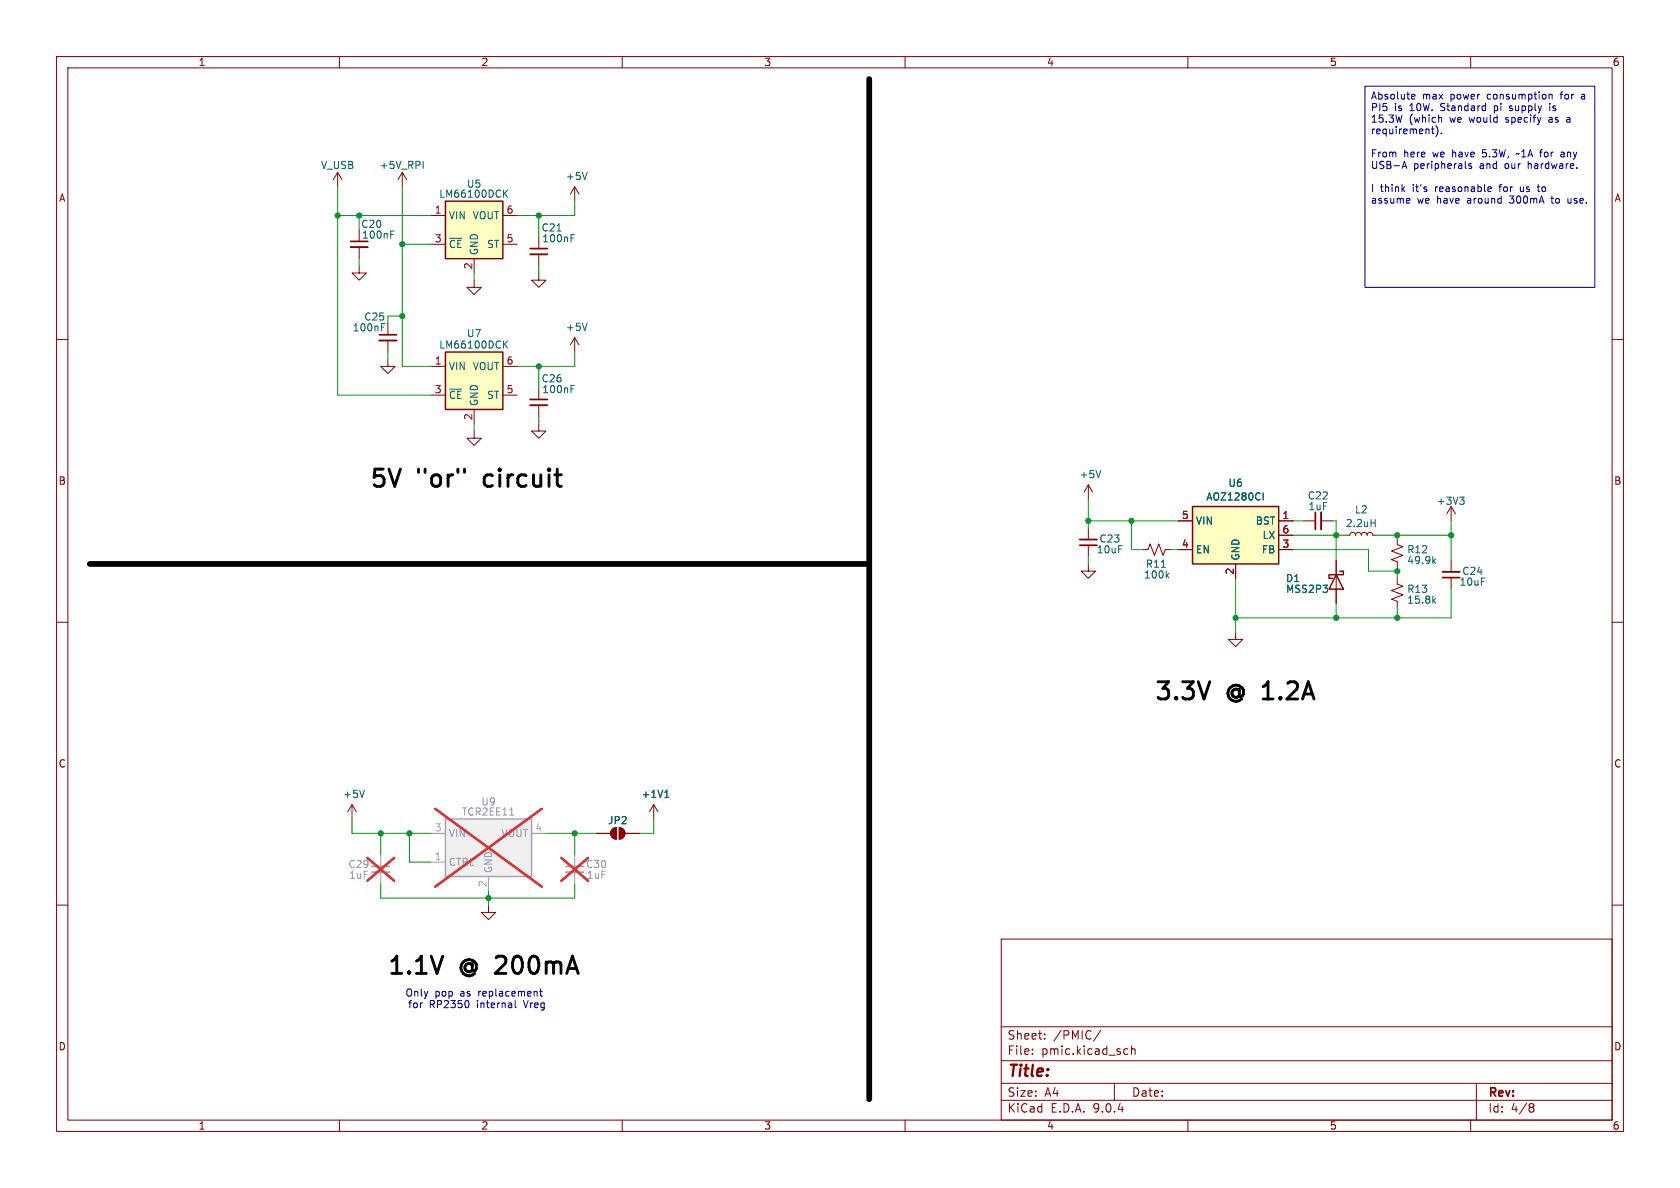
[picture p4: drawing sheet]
<svg xmlns="http://www.w3.org/2000/svg" width="297mm" height="210mm" viewBox="0 0 297 210" stroke-linecap="round" stroke-linejoin="round" font-family="sans-serif">
<g fill="none" stroke="#840000" stroke-width=".18">
<path d="M10 10h277v190h-277zM12 12h273v186h-273zM60 10v2M110 10v2M160 10v2M210 10v2M260 10v2M59.7 30.5l-.8 1.3M59.7 30.5l.8 1.3M59.7 30.5v2.5M71.1 30.5l-.7 1.3M71.1 30.5l.8 1.3"/>
<path d="M71.1 30.5v2.5M68.6 57.2v2M10 60h2M68.6 60.2v2M83.8 76.2v1.3h-1.3l1.3 1.2 1.3-1.2h-1.3M95.2 74.9v1.3h-1.2l1.2 1.3 1.3-1.3h-1.3M285 60h2M10 110h2M285 110h2M10 160h2M177 166h108v32h-108zM285 160h2"/>
<path d="M60 198v2M110 198v2M160 198v2M177 194.5h108M177 191.5h108M177 187.5h108M177 181.5h108M182.5 186.3v.1M182.5 185.5v.1M184.7 183.6v.1M184.7 182.8v.1M194.6 182.1l-1.3 2"/>
<path d="M197 191.5v3M199 185.4l.4 .1M199.4 186.3l-.4 .1M200 185.5l.2-.1 .4 .1 .1 .9M200 184.9v1.5M210 198v2M260 198v2M261 191.5v6.5M270.6 195.1l.4 .1 .2 .2-.3 .3M270.6 195.7h.3M270.9 195.7l.2 .2 .1 .4-.2 .2-.4 .1"/>
</g>
<path d="M67.1 59.2h3" fill="none" stroke="#840000" stroke-width=".3"/>
<path d="M67.1 60.2h3" fill="none" stroke="#840000" stroke-width=".33"/>
<path d="M74.8 28.5v1.3M67.4 57.8h.5" fill="none" stroke="#006464" stroke-width=".18"/>
<path d="M65.8 153.2h3M100.1 153.2h3" fill="none" stroke="#a1a1a1" stroke-width=".3"/>
<path d="M65.8 154.2h3M100.1 154.2h3" fill="none" stroke="#a1a1a1" stroke-width=".33"/>
<path d="M67.3 151.1v2.1M67.3 154.2v2M101.6 151.1v2.1M101.6 154.2v2" fill="none" stroke="#a1a1a1" stroke-width=".18"/>
<path d="M64.9 151.7l4.8 4M69.7 151.7l-4.8 4M99.2 151.7l4.8 4M104 151.7l-4.8 4" fill="none" stroke="#e12e31" stroke-width=".46"/>
<path d="M78.7 62.2h10.2v10.2h-10.2z" fill="#ffffc2"/>
<path d="M78.7 62.2h10.2v10.2h-10.2zM236.2 101.6l1.3 2.5h-2.6zM236.9 101h.6v.6h-2.6v.6h.7" fill="none" stroke="#840000" stroke-width=".25"/>
<g fill="none" stroke="#840000" stroke-width=".18">
<path d="M63.5 47v1.3h-1.3l1.3 1.2 1.3-1.2h-1.3M63.5 43.7v2M95.2 48.3v1.2h-1.2l1.2 1.3 1.3-1.3h-1.3M68.6 63.5v1.3h-1.3l1.3 1.2 1.2-1.2h-1.2M76.2 64.8h2.5M76.2 69.9h2.5M83.8 72.4v2.5M88.9 64.8h2.5M88.9 69.9h2.5M95.2 68.6v2M95.2 71.6v2.1M192.4 93.3v2.1"/>
<path d="M192.4 96.4v2M236.2 99.1v7.6M238.1 94.6h.5l.2-.3 .3-.2 .4 .2 .1 .3 .2-.3 .4-.2 .3 .2 .2 .3 .1-.3 .4-.2 .3 .2 .2 .3 .1-.3 .4-.2 .3 .2 .2 .3h.5M256.5 89.5l-.7 1.3M256.5 89.5l.8 1.3M256.5 89.5v2.6M218.4 111.8v1.2h1.3l-1.3 1.3-1.2-1.3h1.2M247 102.2v1.1l1 .3-2 .8 2 .8-2 .7 1 .4v1"/>
</g>
<path d="M69.1 41.4h.4M69.1 40.8h.6M89.2 60.8l.5 .7M89.7 60.3l-.7 .7M100.9 68.7h.5M100.9 68.1h.7M242.4 92.4h.7M243.1 91.8v1.3M258.1 87.9h.7l-.4 .5M258.6 88.4l.2 .2v.3l-.2 .3M253.4 106.1l.4 .5M253.8 105.8l-.5 .5" fill="none" stroke="#006464" stroke-width=".18"/>
<path d="M62 42.7h3M93.7 70.6h3.1M190.9 96.4h3" fill="none" stroke="#840000" stroke-width=".3"/>
<path d="M62 43.7h3M93.7 71.6h3.1M190.9 95.4h3" fill="none" stroke="#840000" stroke-width=".33"/>
<path d="M78.7 35.6h10.2v10.1h-10.2z" fill="#ffffc2"/>
<path d="M78.7 35.6h10.2v10.1h-10.2z" fill="none" stroke="#840000" stroke-width=".25"/>
<path d="M76.2 38.1h2.5M88.9 38.1h2.5M76.2 43.2h2.5M83.8 45.7v2.6M88.9 43.2h2.5M95.2 41.9v2M95.2 45v2M230.5 92.1h2M233.6 92.1h2M247 95.3v1l1 .3-2 .8 2 .8-2 .7 1 .4v1M256.5 99.1v2M256.5 102.1v2" fill="none" stroke="#840000" stroke-width=".18"/>
<path d="M89.2 34.1l.5 .8M89.7 33.6l-.7 .7M98.5 40.8h.7M100.9 42.1h.5M100.9 41.5h.7M253.4 99.2l.4 .4M253.8 98.8l-.5 .5" fill="none" stroke="#006464" stroke-width=".18"/>
<path d="M93.7 43.9h3.1M232.5 90.6v3M255 102.1h3.1" fill="none" stroke="#840000" stroke-width=".3"/>
<path d="M93.7 45h3.1M233.6 90.6v3M255 101.1h3.1" fill="none" stroke="#840000" stroke-width=".33"/>
<path d="M210.8 89.5h15.3v10.2h-15.3z" fill="#ffffc2"/>
<path d="M210.8 89.5h15.3v10.2h-15.3z" fill="none" stroke="#840000" stroke-width=".25"/>
<path d="M83.8 49.5v1.3h-1.3l1.3 1.3 1.3-1.3h-1.3M208.3 92.1h2.5M208.3 97.2h2.5M218.4 99.7v2.5M226.1 92.1h2.5M226.1 97.2h2.5M226.1 94.6h2.5M62.2 142.2l-.7 1.3M62.2 142.2l.8 1.3M62.2 142.2v2.6" fill="none" stroke="#840000" stroke-width=".18"/>
<path d="M223.3 87.1v1.3M64.4 139.7l-.4 1.3" fill="none" stroke="#006464" stroke-width=".18"/>
<path d="M78.7 144.8h15.3v10.1h-15.3z" fill="#f0f0f0"/>
<path d="M78.7 144.8h15.3v10.1h-15.3z" fill="none" stroke="#a1a1a1" stroke-width=".25"/>
<path d="M76.2 147.3h2.5M76.2 152.4h2.5M86.4 154.9v2.6M94 147.3h2.5" fill="none" stroke="#a1a1a1" stroke-width=".18"/>
<path d="M90.1 144.1h.7" fill="none" stroke="#989898" stroke-width=".18"/>
<path d="M76.9 143l18.9 13.7M95.8 143l-18.9 13.7" fill="none" stroke="#e12e31" stroke-width=".46"/>
<g fill="none" stroke="#840000" stroke-width=".18">
<path d="M101.6 33l-.8 1.3M101.6 33l.8 1.3M101.6 33v2.6M101.6 59.7v2.5M101.6 59.7l-.8 1.3M101.6 59.7l.8 1.3M192.4 99.7v1.3h1.3l-1.3 1.2-1.3-1.2h1.3M192.4 85.7l-.8 1.3M192.4 85.7l.8 1.3M192.4 85.7v2.6M201.9 97.2h1l.4-1.1 .8 2.1 .8-2.1 .7 2.1 .4-1h1M208.3 97.2h2.5"/>
<path d="M208.3 92.1h2.5M218.4 99.7v2.5M226.1 97.2h2.5M226.1 92.1h2.5M226.1 94.6h2.5M236.2 99.1v2.5M236.2 104.1v2.6M105.4 147.3h2.5M108.2 146.6l.8-.3v2a1.02 1.02 0 0 1-1-.6 1.02 1.02 0 0 1 .2-1.1zM109.5 146.3a1.02 1.02 0 0 1 1 1 1.02 1.02 0 0 1-1 1zM110.5 147.3h2.5M115.6 142.2l-.8 1.3"/>
<path d="M115.6 142.2l.7 1.3M115.6 142.2v2.6M86.4 160v1.3h-1.3l1.3 1.3 1.2-1.3h-1.2"/>
</g>
<path d="M103.8 30.5l-.4 1.2M103.8 57.1l-.4 1.3M194.6 83.2l-.4 1.3M223.3 87.1v1.3M205.3 100.3h.7M206.3 101.7l.4 .5M206.7 101.3l-.5 .5M117.6 140l.3-.3v1.3M117.5 141h.7" fill="none" stroke="#006464" stroke-width=".18"/>
<g fill="#840000" stroke="#840000" stroke-width=".18">
<path d="M108.2 146.6l.8-.3v2a1.02 1.02 0 0 1-1-.6 1.02 1.02 0 0 1 .2-1.1z"/>
<path d="M109.5 146.3a1.02 1.02 0 0 1 1 1 1.02 1.02 0 0 1-1 1z"/>
</g>
<path d="M153.7 14v180.3M15.9 99.7h137.8" fill="none" stroke="#000" stroke-width="1"/>
<g fill="none" stroke="#009600" stroke-width=".18">
<path d="M59.7 33v36.9h16.5M59.7 38.1h16.5M63.5 38.1v2.5M71.1 33v31.8h5.1M95.2 38.1v3.8M101.6 35.6v2.5h-10.2M63.5 45.7v1.3M71.1 55.9h-2.5v1.3M71.1 43.2h5.1M83.8 48.3v1.2M95.2 47v1.3M68.6 62.2v1.3"/>
<path d="M83.8 74.9v1.3M95.2 64.8v3.8M95.2 73.7v1.2M101.6 62.2v2.6h-10.2M192.4 88.3v5M192.4 98.4v1.3M192.4 92.1h15.9M200 92.1v5.1h1.9M207 97.2h1.3M228.6 97.2h13.3v3.8h5.1M228.6 92.1h1.9M228.6 94.6h9.5"/>
<path d="M235.6 92.1h.6v7M243.2 94.6h13.3M247 94.6v.7M256.5 92.1v7M218.4 102.2v9.6M236.2 106.7v2.5M247 100.3v1.9M247 107.3v1.9M256.5 104.1v5.1h-38.1M62.2 144.8v2.5h14M67.3 156.2v2.6h34.3v-2.6M67.3 147.3v3.8"/>
<path d="M72.4 147.3v5.1h3.8M86.4 157.5v2.5M96.5 147.3h8.9M101.6 147.3v3.8M115.6 144.8v2.5h-2.6"/>
</g>
<g fill="none" stroke="#0000c2" stroke-width=".18">
<path d="M241.3 15.2h40.6v35.6h-40.6zM249.6 17.5h.5M249.6 16.7h.4l.2 .3-.7 .1M266.8 19.5l.2 .1M266.8 18.9l.2 .2M273.9 16.8l.1-.1h.3l.1 .8M273.9 16.7v.8M274 18.3v.1M274 18.7v.9M279.7 16.7h-.1M279.7 17l-.2 .2 .2 .3M247.9 29.8l.4-1.3 .4 1.3"/>
<path d="M248 29.4h.6M248.8 35.1h.4v.3l-.6 .1M249.2 35.9h-.4M253.2 22.4v1.1l.3 .1M254.1 22.7v.9l-.3 .5M254.7 20.8l.2 .1v.7M254.8 23.5v.1M259.1 29.7l.1 .1M260.1 29l-.3-.1-.2 .2 .1 .2 .4 .1v.3h-.5M263.2 33l.4 .1v.2l-.6 .1M263.6 33.8l-.4 .1M268 27.3l.2-.2 .2 .2"/>
<path d="M268.8 33v.7l.2 .2M271.7 33h.5M271.9 32.6v1.1l.3 .2M274 20.8h-.1M274 21.1l-.2 .2 .2 .3M274.2 35.1h.4M274.3 34.6l.1 1.3M276 27h.5M276.5 27.2l-.4 .1-.2 .1 .2 .3h.4M277.2 35.1v.6l.3 .2M277.4 20.8h-.4M277.4 21.1h-.3l-.2 .2 .1 .2 .4 .1"/>
<path d="M82.8 177l.1 .3-.1 .7M91.1 176.9v1.1l.2 .1M95.4 175.2h.5M95.6 174.8v1.1l.3 .2"/>
</g>
<g fill="#009600" stroke="#009600" stroke-width=".18">
<circle cx="86.4" cy="158.8" r=".46"/>
<circle cx="67.3" cy="147.3" r=".46"/>
<circle cx="72.4" cy="147.3" r=".46"/>
<circle cx="101.6" cy="147.3" r=".46"/>
<circle cx="218.4" cy="109.2" r=".46"/>
<circle cx="256.5" cy="94.6" r=".46"/>
<circle cx="247" cy="94.6" r=".46"/>
<circle cx="236.2" cy="94.6" r=".46"/>
<circle cx="247" cy="109.2" r=".46"/>
<circle cx="247" cy="101" r=".46"/>
<circle cx="236.2" cy="109.2" r=".46"/>
<circle cx="71.1" cy="43.2" r=".46"/>
<circle cx="71.1" cy="55.9" r=".46"/>
<circle cx="59.7" cy="38.1" r=".46"/>
<circle cx="63.5" cy="38.1" r=".46"/>
<circle cx="95.2" cy="38.1" r=".46"/>
<circle cx="95.2" cy="64.8" r=".46"/>
<circle cx="192.4" cy="92.1" r=".46"/>
<circle cx="200" cy="92.1" r=".46"/>
</g>
<g font-size="4.2">
<text x="65.1" y="86.9">5V</text>
<text x="73.9" y="86.9">&quot;or&quot;</text>
<text x="86.4" y="86.9">circuit</text>
<text x="203.8" y="124.5">3.3V</text>
<text x="216.9" y="124.5">@ 1.2A</text>
<text x="68.2" y="173">1.1V</text>
<text x="81.3" y="173">@ 200mA</text>
</g>
<text font-size="2.8" fill="#840000" x="178" y="190.9">Title:</text>
<g font-size="2.1" fill="#840000">
<text x="178" y="184">Sheet:</text>
<text x="186.2" y="184">/PMIC/</text>
<text x="178" y="186.7">File:</text>
<text x="184.1" y="186.7">pmic.kicad_sch</text>
<text x="178" y="196.9">KiCad</text>
<text x="178" y="194.1">Size:</text>
<text x="184.7" y="194.1">A4</text>
<text x="185.7" y="196.9">E.D.A.</text>
<text x="193.3" y="196.9">9.0.4</text>
<text x="200" y="194.1">Date:</text>
<text x="263" y="194.3">Rev:</text>
<text x="263" y="196.9">Id:</text>
<text x="267.1" y="196.9">4/8</text>
</g>
<g font-size="1.8" fill="#840000">
<text x="35" y="11.9">1</text>
<text x="85" y="11.9">2</text>
<text x="135" y="11.9">3</text>
<text x="185" y="11.9">4</text>
<text x="235" y="11.9">5</text>
<text x="285" y="11.9">6</text>
<text x="10.3" y="35.9">A</text>
<text x="285.3" y="35.9">A</text>
<text x="10.3" y="85.9">B</text>
<text x="285.3" y="85.9">B</text>
<text x="10.3" y="135.9">C</text>
<text x="285.3" y="135.9">C</text>
<text x="10.3" y="185.9">D</text>
<text x="285.3" y="185.9">D</text>
<text x="35" y="199.9">1</text>
<text x="85" y="199.9">2</text>
<text x="135" y="199.9">3</text>
<text x="185" y="199.9">4</text>
<text x="235" y="199.9">5</text>
<text x="285" y="199.9">6</text>
</g>
<g font-size="1.8" fill="#0000c2">
<text x="242.3" y="17.9">Absolute</text>
<text x="251.5" y="17.9">max</text>
<text x="256.5" y="17.9">power</text>
<text x="263.2" y="17.9">consumption</text>
<text x="276.4" y="17.9">for</text>
<text x="280.2" y="17.9">a</text>
<text x="242.3" y="20">PI5</text>
<text x="242.3" y="22">15.3W</text>
<text x="246.5" y="20">is</text>
<text x="249.1" y="22">(which</text>
<text x="249.3" y="20">10W.</text>
<text x="255" y="20">Standard</text>
<text x="256.4" y="22">we</text>
<text x="260" y="22">would</text>
<text x="264.6" y="20">pi</text>
<text x="266.7" y="22">specify</text>
<text x="267.5" y="20">supply</text>
<text x="274.5" y="22">as</text>
<text x="274.8" y="20">is</text>
<text x="277.8" y="22">a</text>
<text x="242.3" y="24.1">requirement).</text>
<text x="242.3" y="28.1">From</text>
<text x="248.1" y="28.1">here</text>
<text x="253.4" y="28.1">we</text>
<text x="257" y="28.1">have</text>
<text x="262.5" y="28.1">5.3W,</text>
<text x="268.8" y="28.1">~1A for</text>
<text x="277" y="28.1">any</text>
<text x="242.3" y="30.2">USB-A</text>
<text x="242.3" y="34.3">I</text>
<text x="244" y="34.3">think</text>
<text x="249.9" y="34.3">it's</text>
<text x="249.9" y="30.2">peripherals</text>
<text x="254" y="34.3">reasonable</text>
<text x="261.7" y="30.2">and</text>
<text x="265.6" y="34.3">for</text>
<text x="266.3" y="30.2">our</text>
<text x="269.4" y="34.3">us</text>
<text x="270.6" y="30.2">hardware.</text>
<text x="272.7" y="34.3">to</text>
<text x="242.3" y="36.3">assume</text>
<text x="250.6" y="36.3">we</text>
<text x="254.1" y="36.3">have</text>
<text x="259.7" y="36.3">around</text>
<text x="267.4" y="36.3">300mA</text>
<text x="275" y="36.3">to</text>
<text x="278" y="36.3">use.</text>
<text x="71.6" y="176.4">Only</text>
<text x="72" y="178.4">for</text>
<text x="75.9" y="178.4">RP2350</text>
<text x="76.9" y="176.4">pop</text>
<text x="81.5" y="176.4">as</text>
<text x="84.4" y="178.4">internal</text>
<text x="84.8" y="176.4">replacement</text>
<text x="92.9" y="178.4">Vreg</text>
</g>
<g font-size="1.8" fill="#006464">
<text x="56.7" y="30.1">V_USB</text>
<text x="67" y="30.1">+5V_RPI</text>
<text x="77.5" y="35.2">LM66100DCK</text>
<text x="82.4" y="33.4">U5</text>
<text x="99.9" y="32">+5V</text>
<text x="63.8" y="40.5">C20</text>
<text x="79.2" y="39">VIN</text>
<text x="83.5" y="39">VOUT</text>
<text x="95.6" y="41.1">C21</text>
<text x="63.9" y="42.4">100nF</text>
<text x="79.2" y="44">~{CE}</text>
<text x="84.7" y="45.2" transform="rotate(-90 84.7 45.2)">GND</text>
<text x="86" y="44">ST</text>
<text x="95.8" y="43">100nF</text>
<text x="62.2" y="58.8">100nF</text>
<text x="64.3" y="56.9">C25</text>
<text x="82.4" y="59.8">U7</text>
<text x="99.9" y="58.7">+5V</text>
<text x="77.5" y="61.8">LM66100DCK</text>
<text x="79.2" y="65.6">VIN</text>
<text x="83.5" y="65.6">VOUT</text>
<text x="79.2" y="70.7">~{CE}</text>
<text x="84.7" y="71.9" transform="rotate(-90 84.7 71.9)">GND</text>
<text x="86" y="70.7">ST</text>
<text x="95.6" y="67.8">C26</text>
<text x="95.8" y="69.7">100nF</text>
<text x="190.7" y="84.7">+5V</text>
<text x="213.2" y="88.7">AOZ1280CI</text>
<text x="217.1" y="86.3">U6</text>
<text x="231.1" y="88.5">C22</text>
<text x="253.9" y="89.4">+3V3</text>
<text x="211.3" y="92.9">VIN</text>
<text x="221.9" y="92.9">BST</text>
<text x="223.1" y="95.5">LX</text>
<text x="231.2" y="90.4">1uF</text>
<text x="237.8" y="93.4">2.2uH</text>
<text x="239.4" y="91">L2</text>
<text x="193.8" y="98">10uF</text>
<text x="194.3" y="96.1">C23</text>
<text x="202.5" y="100.6">R11</text>
<text x="211.3" y="98">EN</text>
<text x="219.3" y="99.2" transform="rotate(-90 219.3 99.2)">GND</text>
<text x="223" y="98">FB</text>
<text x="248.7" y="98">R12</text>
<text x="248.7" y="99.9">49.9k</text>
<text x="258.4" y="101.8">C24</text>
<text x="202.1" y="102.5">100k</text>
<text x="227.3" y="103.1">D1</text>
<text x="227.3" y="105">MSS2P3</text>
<text x="248.7" y="105">R13</text>
<text x="248.7" y="106.9">15.8k</text>
<text x="257.9" y="103.7">10uF</text>
<text x="60.6" y="141.2">+5V</text>
<text x="113.3" y="141.2">+1V1</text>
<text x="107.4" y="145.9">JP2</text>
</g>
<g font-size="1.8" fill="#a90000">
<text x="76.8" y="37.8">1</text>
<text x="89.5" y="37.8">6</text>
<text x="76.8" y="42.9">3</text>
<text x="83.6" y="47.7" transform="rotate(-90 83.6 47.7)">2</text>
<text x="89.5" y="42.9">5</text>
<text x="76.8" y="64.5">1</text>
<text x="89.5" y="64.5">6</text>
<text x="76.8" y="69.6">3</text>
<text x="89.5" y="69.6">5</text>
<text x="83.6" y="74.4" transform="rotate(-90 83.6 74.4)">2</text>
<text x="208.8" y="91.8">5</text>
<text x="226.6" y="91.8">1</text>
<text x="226.6" y="94.4">6</text>
<text x="208.8" y="96.9">4</text>
<text x="218.2" y="101.7" transform="rotate(-90 218.2 101.7)">2</text>
<text x="226.6" y="96.9">3</text>
</g>
<g font-size="1.8" fill="#989898">
<text x="85" y="142.6">U9</text>
<text x="79.2" y="148.2">VIN</text>
<text x="81.5" y="144.4">TCR2EE11</text>
<text x="88.6" y="148.2">VOUT</text>
<text x="61.5" y="153.6">C29</text>
<text x="61.6" y="155.5">1uF</text>
<text x="79.2" y="153.3">CTRL</text>
<text x="87.2" y="154.4" transform="rotate(-90 87.2 154.4)">GND</text>
<text x="103.5" y="153.6">C30</text>
<text x="103.6" y="155.5">1uF</text>
</g>
<g font-size="1.8" fill="#aaa">
<text x="76.8" y="147.1">3</text>
<text x="94.5" y="147.1">4</text>
<text x="76.8" y="152.1">1</text>
<text x="86.1" y="156.9" transform="rotate(-90 86.1 156.9)">2</text>
</g>
</svg>
